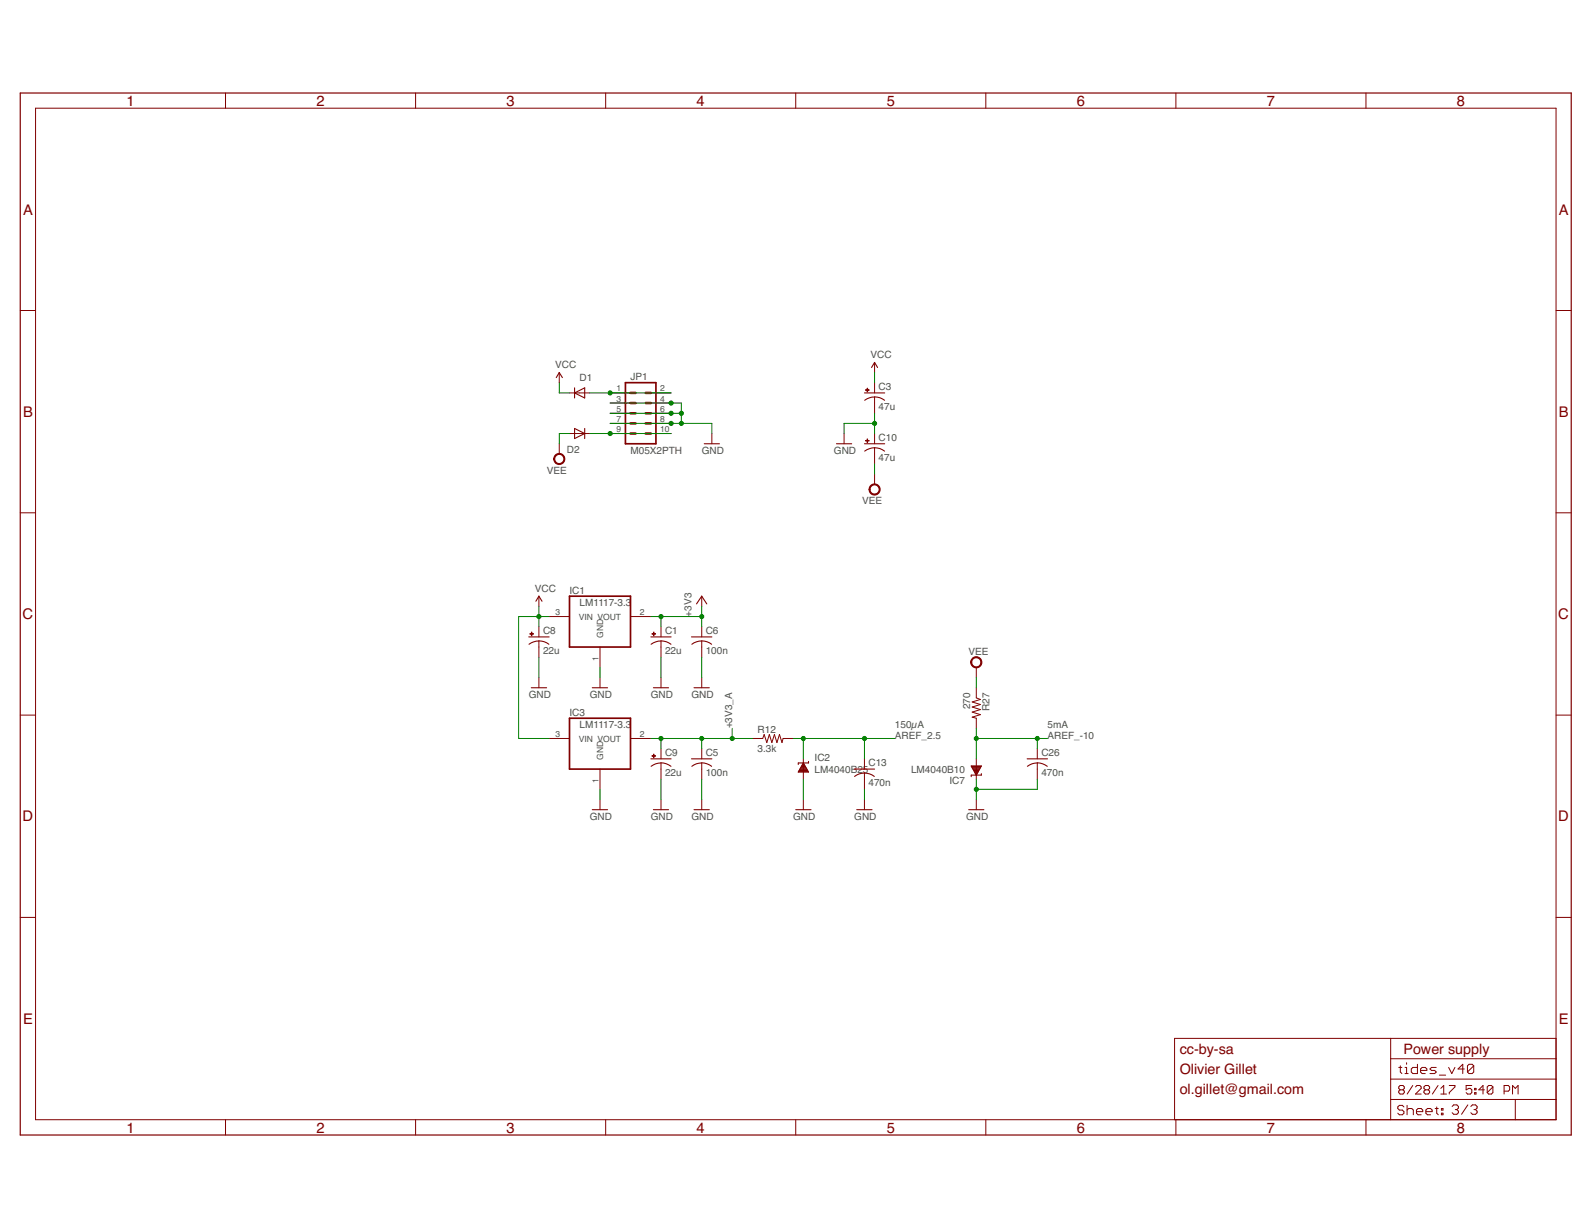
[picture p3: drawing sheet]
<svg xmlns="http://www.w3.org/2000/svg" width="279mm" height="216mm" viewBox="0 0 279 216" stroke-linecap="round" stroke-linejoin="round" font-family="sans-serif">
<g fill="none" stroke="#800000" stroke-width=".18">
<path d="M6.2 19h267.1v177.7h-267.1zM39.6 16.3v2.7M73 16.3v2.7M106.4 16.3v2.7M139.7 16.3v2.7M173.1 16.3v2.7M206.5 16.3v2.7M239.9 16.3v2.7M3.6 54.5h2.6M273.3 54.5h2.6M98.2 65.4v1.8M98.2 78v1.7"/>
<path d="M100 69h3.6M100 76.2h3.6M107.1 69h3.6M107.1 76.2h3.6M107.1 74.4h3.6M107.1 72.6h3.6M107.1 70.8h3.6M114.3 69h3.6M114.3 76.2h3.6M114.3 74.4h3.6M114.3 72.6h3.6M114.3 70.8h3.6"/>
<path d="M125 76.2v1.8M148.2 76.2v1.8M153.6 63.7v1.7M153.6 67.2v1.8M153.6 69.7v2.9M153.6 76.2v1.8M153.6 78.7v2.8M3.6 90.1h2.6M153.6 83.3v1.8M273.3 90.1h2.6M94.6 104.7v1.8M94.6 110.1v1.8"/>
<path d="M94.6 112.6v2.9M94.6 119v1.8M96.4 108.3h3.6M105.4 113.7v3.5M105.4 119v1.8M110.7 108.3h3.6M116.1 110.1v1.8M116.1 112.6v2.9M116.1 119v1.8M123.2 104.7v1.8M123.2 110.1v1.8M123.2 112.6v2.9"/>
<path d="M123.2 119v1.8M171.4 117.2v1.8M3.6 125.6h2.6M96.4 129.7h3.6M105.4 135.1v3.6M110.7 129.7h3.6M116.1 131.5v1.8M116.1 134v2.9M123.2 131.5v1.8M123.2 134v2.9M132.1 129.7h1.8l.3-.7 .5 1.5 .4-1.5 .5 1.5 .4-1.5 .4 1.5 .5-1.5 .4 1.5 .2-.8h1.8M141.1 133.3v3.6"/>
<path d="M151.8 133.3v1.8M151.8 135.8v2.9M171.4 120.8v1.8l.8 .3-1.5 .4 1.5 .5-1.5 .4 1.5 .5-1.5 .4 1.5 .4-1.5 .5 .7 .2v1.8M171.4 133.3v3.6M182.2 131.5v1.8M182.2 134v2.9M273.3 125.6h2.6M105.4 140.5v1.7M116.1 140.5v1.7M123.2 140.5v1.7M141.1 140.5v1.7M151.8 140.5v1.7"/>
<path d="M171.4 140.5v1.7M3.6 161.2h2.6M273.3 161.2h2.6M39.6 196.7v2.7M73 196.7v2.7M106.4 196.7v2.7M139.7 196.7v2.7M173.1 196.7v2.7M206.5 196.7v2.7M239.9 196.7v2.7M244.2 193.1h29.1M244.2 182.4v14.3"/>
<path d="M244.2 189.6h29.1M244.2 186h29.1M245.6 187.5h.6M245.9 191.5l-.3-.3v-.3l.3-.2h.5l.2 .2v.3l-.2 .3M245.9 191.5l-.3 .2v.2l.3 .3h.5l.2-.3v-.2l-.2-.2M245.9 191.5h.5M245.9 187.2v1.1l.3 .3M246.5 194.5l-.2-.3h-.6l-.2 .3v.2l.2 .3h.6l.2 .3v.3l-.2 .2h-.6l-.2-.2M246.7 187.5h.3v1.1M246.7 188.6h.6M247 186.7v.3M247.1 195l.3-.3h.5l.3 .3v.8"/>
<path d="M247.1 194.2v1.6M248.1 190.7l-1 1.5M248.6 190.9l.2-.2h.5l.3 .2v.3l-1 1h1M248.8 195.3h1.1v-.3l-.3-.3h-.6l-.2 .3v.6l.2 .2h.6M248.9 187v1.6h-.8l-.3-.3v-.5l.3-.3h.8M249.5 188h1.1v-.2l-.3-.3h-.6l-.2 .3v.5l.2 .3h.6M250.3 191.5l-.2-.3v-.3l.2-.2h.5l.3 .2v.3l-.3 .3M250.3 191.5l-.2 .2v.2l.2 .3h.5l.3-.3v-.2l-.3-.2M250.3 191.5h.5M250.4 195.3h1.1v-.3l-.3-.3h-.5l-.3 .3v.6l.3 .2h.5M252 194.7h.6M252.2 187.5h-.8l-.3 .3 .3 .2h.5l.3 .3-.3 .3h-.8"/>
<path d="M252.3 194.5v1.1l.3 .2M252.5 190.7l-1 1.5M252.8 188.9h1.1M253 192.2h1M253 191.2l.5-.5v1.5M253.1 194.7h.3v.3h-.3zM253.1 195.6h.3v.2h-.3zM254.4 187.5l.6 1.1 .5-1.1M254.5 190.7h1v.2l-1 1v.3M255 194.4l.3-.3h.5l.3 .3v.2l-.3 .3M255.6 194.9h.2M255.8 194.9l.3 .3v.3l-.3 .2h-.5l-.3-.2"/>
<path d="M257.2 187.8h-1.1l.8-.8v1.6M257.8 194.1l-1.1 1.6M258.3 194.4l.3-.3h.5l.3 .3v.2l-.3 .3M258.5 190.7h-1v.8l.5-.3h.2l.3 .3v.4l-.3 .3h-.5l-.2-.3M258.8 187.2v1.1l-.3 .3h-.5l-.3-.3M258.8 187.2l-.3-.2h-.5l-.3 .2v1.1M258.8 187.2l-1.1 1.1M258.8 194.9h.3M259 191.9h.2v.3h-.2zM259 191.2h.2v.3h-.2zM259.1 194.9l.3 .3v.3l-.3 .2h-.5l-.3-.2M260.7 191.5h-1l.7-.8v1.5"/>
<path d="M262.2 190.9l-.3-.2h-.5l-.2 .2v1M262.2 190.9v1l-.3 .3h-.5l-.2-.3M262.2 190.9l-1 1M264.1 191.7h.8l.2-.2v-.6l-.2-.2h-.8v1.5M265.6 192.2v-1.5l.5 .5 .5-.5v1.5M266.1 193.1v3.6M273.3 182.4h-67v14.3"/>
</g>
<path d="M3.6 16.3h272.3v183.1h-272.3z" fill="none" stroke="#800000" stroke-width=".21"/>
<g fill="none" stroke="#800000" stroke-width=".19">
<path d="M97.7 66.3l.5-.9 .6 .9M100.9 69l1.8-.9v1.8zM100.9 68.1v1.8M100.9 75.3l1.8 .9-1.8 .8zM102.7 75.3v1.7M123.7 78h2.6M146.9 78h2.7M151.8 69h3.6M151.8 78h3.6M151.8 79.2a2.87 2.87 0 0 1 3.5 0M153.1 64.6l.5-.9 .5 .9M153.6 69.7a2.81 2.81 0 0 1 1.7 .6"/>
<path d="M153.6 69.7a2.97 2.97 0 0 0-1.8 .6M92.9 111.9h3.5M94.1 105.6l.5-.9 .6 .9M94.6 112.6a2.81 2.81 0 0 1 1.8 .6M94.6 112.6a2.97 2.97 0 0 0-1.7 .6M114.3 111.9h3.6M116.1 112.6a2.81 2.81 0 0 1 1.7 .6M116.1 112.6a2.97 2.97 0 0 0-1.8 .6M121.4 111.9h3.6M122.3 106.1l.9-1.4 .9 1.4M123.2 112.6a2.81 2.81 0 0 1 1.8 .6M123.2 112.6a2.85 2.85 0 0 0-1.7 .6"/>
<path d="M93.3 120.8h2.7M104 120.8h2.7M114.3 133.3h3.6M114.7 120.8h2.7M116.1 134a3 3 0 0 1 1.7 .6M116.1 134a2.81 2.81 0 0 0-1.8 .6M121.4 133.3h3.6M121.9 120.8h2.7M123.2 134a3 3 0 0 1 1.8 .6M123.2 134a2.7 2.7 0 0 0-1.7 .6M140.3 135.5h1.6M140.3 135.4h1.5"/>
<path d="M140.4 135.2h1.4M140.5 135.1h1.2M140.6 134.9h1M140.7 134.8h.8M140.7 134.6h.7M140.8 134.5h.5M140.9 134.3h.4M141 134.2h.2M141.1 134l.9 1.6h-1.8zM142 133.8v.2h-1.8v.3M150 135.1h3.6M150.1 136.4a2.84 2.84 0 0 1 3.4 0"/>
<path d="M170.6 134.6h1.7l-.9 1.6zM170.6 134.6h1.7M170.7 134.8h1.5M170.8 134.9h1.3M170.8 135.1h1.3M170.9 135.2h1.1M171 135.4h.9M171.1 135.5h.7M171.2 135.7h.5M171.2 135.8h.4M171.3 136h.3M171.4 136.1h.1"/>
<path d="M172.3 135.9v.3h-1.7v.2M180.4 133.3h3.6M182.2 134a3 3 0 0 1 1.7 .6M182.2 134a2.81 2.81 0 0 0-1.8 .6M104 142.2h2.7M114.7 142.2h2.7M121.9 142.2h2.7M139.7 142.2h2.7M150.5 142.2h2.6M170.1 142.2h2.7"/>
</g>
<g fill="#800000" stroke="#800000" stroke-width=".18">
<path d="M170.8 115.6a.99 .99 0 0 1 1.5 .3 .99 .99 0 0 1-.6 1.4 .99 .99 0 0 1-1.2-.9h.1a.8 .8 0 0 1 1.1-.8 .8 .8 0 0 1 .3 1.3 .8 .8 0 0 1-1.3-.3l-.1-.2h-.1v-.3z" fill-rule="evenodd"/>
<path d="M97.6 79.9a.98 .98 0 0 1 1.5 .3 .98 .98 0 0 1-.7 1.4 .98 .98 0 0 1-1.2-1h.2a.81 .81 0 0 1 1.1-.7 .81 .81 0 0 1 .3 1.3 .81 .81 0 0 1-1.3-.3l-.1-.3h-.2z" fill-rule="evenodd"/>
<path d="M153 85.2a.98 .98 0 0 1 1.5 .3 .98 .98 0 0 1-.7 1.4 .98 .98 0 0 1-1.2-.9h.2a.81 .81 0 0 1 1.1-.8 .81 .81 0 0 1 .2 1.4 .81 .81 0 0 1-1.3-.4v-.2h-.2z" fill-rule="evenodd"/>
</g>
<g fill="#800000" stroke="#800000" stroke-width=".18">
<path d="M152 68.5l.6 .1z"/>
<path d="M152.3 68.2l.1 .6z"/>
<path d="M152 77.4l.6 .1z"/>
<path d="M152.3 77.1l.1 .6z"/>
<path d="M114.5 111.3l.6 .1z"/>
<path d="M114.8 111l.1 .7z"/>
<path d="M93 111.3l.7 .1z"/>
<path d="M93.3 111l.1 .7z"/>
<path d="M114.5 132.8h.6z"/>
<path d="M114.8 132.5l.1 .6z"/>
</g>
<path d="M109.8 67.2h5.4v10.8h-5.4zM100 104.7h10.7v9h-10.7zM100 126.2h10.7v8.9h-10.7z" fill="none" stroke="#800000" stroke-width=".3"/>
<path d="M110.7 72.6h.9M110.7 74.4h.9M110.7 76.2h.9M110.7 69h.9M110.7 70.8h.9M113.4 72.6h.9M113.4 74.4h.9M113.4 76.2h.9M113.4 69h.9M113.4 70.8h.9" fill="none" stroke="#800000" stroke-width=".44"/>
<g fill="none" stroke="#008000" stroke-width=".18">
<path d="M98.2 67.2v1.8h1.8M100 76.2h-1.8v1.8M103.6 76.2h14.3M103.6 69h14.3M107.1 70.8h12.6v3.6M107.1 72.6h12.6M107.1 74.4h17.9v1.8M153.6 74.4h-5.4v1.8M153.6 65.4v1.8M153.6 72.6v3.6M153.6 81.5v1.8M94.6 106.5v3.6"/>
<path d="M94.6 115.5v3.5M96.4 108.3h-5.3v21.4h5.3M105.4 117.2v1.8M114.3 108.3h8.9M116.1 108.3v1.8M116.1 115.5v3.5M123.2 106.5v3.6M123.2 115.5v3.5M171.4 119v1.8M105.4 138.7v1.8M114.3 129.7h17.8M116.1 129.7v1.8"/>
<path d="M116.1 136.9v3.6M123.2 129.7v1.8M123.2 136.9v3.6M128.6 128v1.7M139.3 129.7h17.9M141.1 129.7v3.6M141.1 136.9v3.6M151.8 129.7v3.6M151.8 138.7v1.8M171.4 128v5.3M171.4 136.9v3.6M171.4 129.7h12.6"/>
<path d="M182.2 129.7v1.8M182.2 136.9v1.8h-10.8"/>
</g>
<g fill="#008000" stroke="#008000" stroke-width=".18">
<circle cx="171.4" cy="138.7" r=".36"/>
<circle cx="119.7" cy="72.6" r=".36"/>
<circle cx="119.7" cy="74.4" r=".36"/>
<circle cx="117.9" cy="74.4" r=".36"/>
<circle cx="117.9" cy="72.6" r=".36"/>
<circle cx="117.9" cy="70.8" r=".36"/>
<circle cx="153.6" cy="74.4" r=".36"/>
<circle cx="182.2" cy="129.7" r=".36"/>
<circle cx="171.4" cy="129.7" r=".36"/>
<circle cx="94.6" cy="108.3" r=".36"/>
<circle cx="116.1" cy="108.3" r=".36"/>
<circle cx="123.2" cy="108.3" r=".36"/>
<circle cx="107.1" cy="69" r=".36"/>
<circle cx="107.1" cy="76.2" r=".36"/>
<circle cx="123.2" cy="129.7" r=".36"/>
<circle cx="116.1" cy="129.7" r=".36"/>
<circle cx="128.6" cy="129.7" r=".36"/>
<circle cx="141.1" cy="129.7" r=".36"/>
<circle cx="151.8" cy="129.7" r=".36"/>
</g>
<g font-size="2.6" fill="#800000">
<text x="22.2" y="18.6">1</text>
<text x="55.6" y="18.6">2</text>
<text x="89" y="18.6">3</text>
<text x="122.3" y="18.6">4</text>
<text x="155.7" y="18.6">5</text>
<text x="189.1" y="18.6">6</text>
<text x="222.5" y="18.6">7</text>
<text x="255.8" y="18.6">8</text>
<text x="4" y="37.7">A</text>
<text x="273.7" y="37.7">A</text>
<text x="4" y="73.2">B</text>
<text x="273.7" y="73.2">B</text>
<text x="4" y="108.8">C</text>
<text x="273.7" y="108.8">C</text>
<text x="4" y="144.3">D</text>
<text x="273.7" y="144.3">D</text>
<text x="4" y="179.9">E</text>
<text x="273.7" y="179.9">E</text>
<text x="22.2" y="199">1</text>
<text x="55.6" y="199">2</text>
<text x="89" y="199">3</text>
<text x="122.3" y="199">4</text>
<text x="155.7" y="199">5</text>
<text x="189.1" y="199">6</text>
<text x="222.5" y="199">7</text>
<text x="255.8" y="199">8</text>
</g>
<g font-size="2.5" fill="#800000">
<text x="207.2" y="185.1">cc-by-sa</text>
<text x="246.5" y="185.1">Power supply</text>
<text x="207.2" y="188.7">Olivier Gillet</text>
<text x="207.2" y="192.2">ol.gillet@gmail.com</text>
</g>
<g font-size="1.8" fill="#505050">
<text x="97.5" y="64.7">VCC</text>
<text x="152.9" y="62.9">VCC</text>
<text x="101.8" y="66.9">D1</text>
<text x="110.7" y="66.7">JP1</text>
<text x="154.3" y="72">47u</text>
<text x="154.3" y="68.6">C3</text>
<text x="154.3" y="77.5">C10</text>
<text x="96" y="83.2">VEE</text>
<text x="99.5" y="79.5">D2</text>
<text x="110.7" y="79.7">M05X2PTH</text>
<text x="123.2" y="79.7">GND</text>
<text x="146.4" y="79.7">GND</text>
<text x="154.3" y="80.9">47u</text>
<text x="151.4" y="88.6">VEE</text>
<text x="93.9" y="104">VCC</text>
<text x="100" y="104.3">IC1</text>
<text x="101.8" y="106.5">LM1117-3.3</text>
<text x="95.4" y="111.4">C8</text>
<text x="116.8" y="111.4">C1</text>
<text x="121.4" y="108.3" transform="rotate(-90 121.4 108.3)">+3V3</text>
<text x="123.9" y="111.4">C6</text>
<text x="95.4" y="114.8">22u</text>
<text x="116.8" y="114.8">22u</text>
<text x="123.9" y="114.8">100n</text>
<text x="170.1" y="115">VEE</text>
<text x="92.9" y="122.6">GND</text>
<text x="100" y="125.7">IC3</text>
<text x="103.6" y="122.6">GND</text>
<text x="114.3" y="122.6">GND</text>
<text x="121.4" y="122.6">GND</text>
<text x="170.4" y="124.6" transform="rotate(-90 170.4 124.6)">270</text>
<text x="173.7" y="124.9" transform="rotate(-90 173.7 124.9)">R27</text>
<text x="101.8" y="128">LM1117-3.3</text>
<text x="128.6" y="128" transform="rotate(-90 128.6 128)">+3V3_A</text>
<text x="133" y="128.7">R12</text>
<text x="157.2" y="128">150µA</text>
<text x="157.2" y="129.7">AREF_2.5</text>
<text x="183.9" y="128">5mA</text>
<text x="183.9" y="129.7">AREF_-10</text>
<text x="116.8" y="136.3">22u</text>
<text x="116.8" y="132.9">C9</text>
<text x="123.9" y="136.3">100n</text>
<text x="123.9" y="132.9">C5</text>
<text x="133" y="132.1">3.3k</text>
<text x="143" y="135.7">LM4040B25</text>
<text x="143" y="133.8">IC2</text>
<text x="152.5" y="134.7">C13</text>
<text x="160" y="135.7">LM4040B10</text>
<text x="166.8" y="137.7">IC7</text>
<text x="182.9" y="136.3">470n</text>
<text x="182.9" y="132.9">C26</text>
<text x="152.5" y="138">470n</text>
<text x="103.6" y="144">GND</text>
<text x="114.3" y="144">GND</text>
<text x="121.4" y="144">GND</text>
<text x="139.3" y="144">GND</text>
<text x="150" y="144">GND</text>
<text x="169.7" y="144">GND</text>
</g>
<g font-size="1.5" fill="#505050">
<text x="108.3" y="70.6">3</text>
<text x="108.3" y="68.8">1</text>
<text x="115.9" y="70.6">4</text>
<text x="115.9" y="68.8">2</text>
<text x="108.3" y="75.9">9</text>
<text x="108.3" y="74.1">7</text>
<text x="108.3" y="72.3">5</text>
<text x="115.9" y="75.9">10</text>
<text x="115.9" y="74.1">8</text>
<text x="115.9" y="72.3">6</text>
<text x="97.5" y="108.1">3</text>
<text x="101.6" y="108.8">VIN VOUT</text>
<text x="105.9" y="112" transform="rotate(-90 105.9 112)">GND</text>
<text x="112.4" y="108.1">2</text>
<text x="105.1" y="116.1" transform="rotate(-90 105.1 116.1)">1</text>
<text x="97.5" y="129.5">3</text>
<text x="101.6" y="130.3">VIN VOUT</text>
<text x="112.4" y="129.5">2</text>
<text x="105.1" y="137.6" transform="rotate(-90 105.1 137.6)">1</text>
<text x="105.9" y="133.5" transform="rotate(-90 105.9 133.5)">GND</text>
</g>
</svg>
